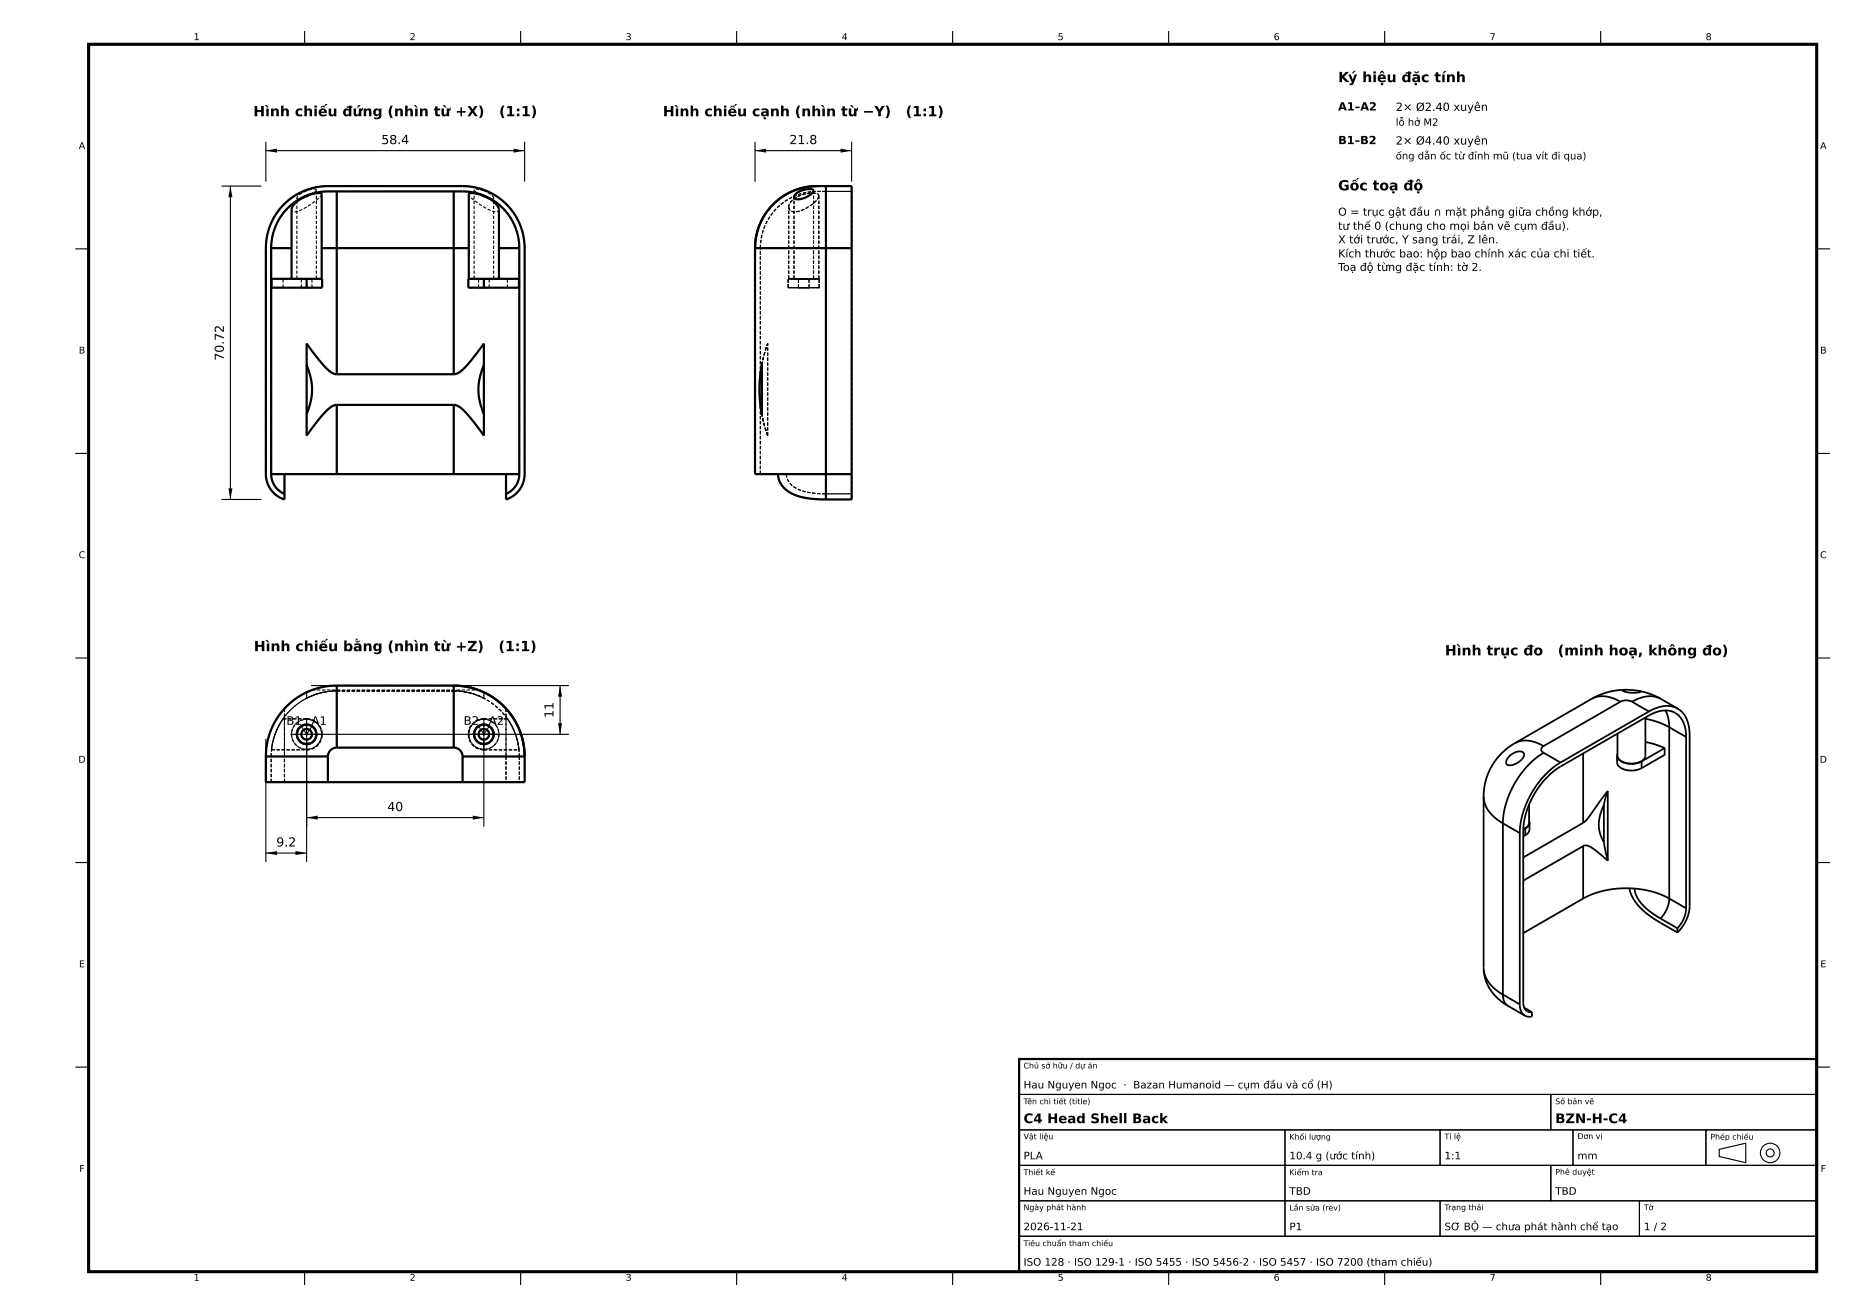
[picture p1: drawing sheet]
<svg xmlns="http://www.w3.org/2000/svg" width="420mm" height="297mm" viewBox="0 0 420 297" stroke-linecap="round" stroke-linejoin="round" font-family="sans-serif">
<path d="M60 34l2.5-.5v1zM115.9 33.5l2.5 .5-2.5 .5zM170.4 34l2.5-.5v1zM189.7 33.5l2.5 .5-2.5 .5zM52 42l.5 2.5h-.9zM51.6 110.2h.9l-.5 2.5zM126.4 154.7l.4 2.5h-.9zM125.9 163.2h.9l-.4 2.5zM60 192.5l2.5-.4v.9zM69.2 184.5l2.5-.4v.9zM66.7 192.1l2.5 .4-2.5 .5zM106.7 184.1l2.5 .4-2.5 .5z" fill="#000"/>
<path d="M20 10h390v277h-390z" fill="none" stroke="#000" stroke-width=".7" stroke-linecap="butt"/>
<g fill="none" stroke="#000" stroke-width=".5">
<path d="M61.2 56a12.8 12.8 0 0 1 12.8-12.8h30.4a12.8 12.8 0 0 1 12.8 12.8M61.2 56h4.6M61.2 56v51M72.6 56h3.4M76 43.2v12.8M76 56v28.5M76 56h26.4M102.4 43.2v12.8M102.4 56h3.4M102.4 56v28.5M112.6 56h4.6M117.2 56v51"/>
<path d="M170.4 56v51h5.2M170.4 56h16M179.5 43.8a3.9 3.9 0 0 1 4.1-.9v.2a4 4 0 0 1-4.2 1.7l-.2-.5zM186.4 42h-.9a14.1 14.1 0 0 0-15.1 14M186.4 42h5.8v14M186.4 42v14M186.4 56h5.8M186.4 56v51M192.2 56v51M65.8 62.9v-15.6a5.7 5.7 0 0 1 4.3-3.4l1.5-.3a.79 .79 0 0 1 1 .3v19M69.2 62.9h3.5v2h-3.5M69.2 62.9v2"/>
<path d="M69.2 62.9h-7.9v2h7.9M105.8 62.9v-19a1.28 1.28 0 0 1 1.6-.2 7.4 7.4 0 0 1 5.1 3.2l.1 16M109.2 62.9h-3.5v2h3.5M109.2 62.9h7.9v2h-7.9M109.2 62.9v2M69.2 82.4a13.1 13.1 0 0 1 0 11.1M76 84.5l-.5-.1a7.4 7.4 0 0 1-3.3-2.9l-3-4v20.8a29.9 29.9 0 0 1 5.4-6.4l.8-.4 .6-.1M76 84.5h26.4M76 91.4h26.4M76 91.4v15.6M102.4 84.5l.5-.1a7.4 7.4 0 0 0 3.3-2.9l3-4v20.8a29.9 29.9 0 0 0-5.4-6.4l-.8-.4-.6-.1M102.4 91.4v15.6"/>
<path d="M109.2 82.4a13.1 13.1 0 0 0 0 11.1M171.6 91.5h.1M171.6 84.3v.1M171.6 91.6h.1M171.6 84.2h.1M171.6 91.7l.1 .1M171.7 83.9v.1M171.7 92.4h.1M171.8 92.8v.1M171.9 93.4v.1M171.9 82.4a30 30 0 0 0 0 11.1M171.9 82.4v11.1"/>
<path d="M171.9 82.4h.1M61.2 107a4.8 4.8 0 0 0 3 4.4M61.2 107h3M64.2 107h11.8M64.2 111.4v1.3a6 6 0 0 1-4.2-5.7v-51a14 14 0 0 1 14-14h30.4a14 14 0 0 1 14 14v51a6 6 0 0 1-4.2 5.7v-1.3M64.2 107v4.4M76 107h26.4M102.4 107h11.8M114.2 107v4.4M114.2 107h3M117.2 107a4.8 4.8 0 0 1-3 4.4M175.6 107a5.3 5.3 0 0 0 4.1 4.8l3.3 .8 3.4 .1"/>
<path d="M175.6 107h10.8M186.4 107v5.7M186.4 107h5.8M192.2 107v5.7h-5.8M69.2 156.2h.1M76 154.7a16 16 0 0 0-16 16M76 154.7v14M76 154.7h26.4M102.4 154.7a16 16 0 0 1 16 16M102.4 154.7v14M60 170.7v5.8h14M60 170.7h14"/>
<path d="M74 176.5h30.4M74 170.7v5.8M76 168.7a2 2 0 0 0-2 2M76 168.7h26.4M102.4 168.7a2 2 0 0 1 2 2M104.4 170.7h14M104.4 170.7v5.8M109.3 167.9a2.2 2.2 0 0 0 1.8-3.2 2.2 2.2 0 0 0-3.7-.2 2.2 2.2 0 0 0 1.5 3.4h.3M118.4 170.7v5.8h-14M230 239h180v48h-180z"/>
<circle cx="69.2" cy="165.7" r="2.2"/>
<circle cx="69.2" cy="165.7" r="1.2"/>
<circle cx="109.2" cy="165.7" r="2.2"/>
<circle cx="109.2" cy="165.7" r="1.2"/>
</g>
<g fill="none" stroke="#000" stroke-width=".25">
<path d="M68.8 7v3M117.5 7v3M166.3 7v3M215 7v3M263.8 7v3M312.5 7v3M361.2 7v3M60 32v9M60 34h58.4M118.4 32v9M170.4 34h21.8M170.4 32v9"/>
<path d="M192.2 32v9M17 56.2h3M50 42h9M52 42v70.7M410 56.2h3M17 102.3h3M50 112.7h9M410 102.3h3M17 148.5h3M70.2 154.7h58.2M126.4 154.7v11M410 148.5h3"/>
<path d="M60 166.7v27.8M69.2 166.7v27.8M70.2 165.7h58.2M109.2 166.7v19.8M17 194.7h3M60 192.5h9.2M69.2 184.5h40M410 194.7h3M230 239h180v8h-180zM17 240.8h3M230 247h120v8h-120zM230 255h60v8h-60z"/>
<path d="M290 255h35v8h-35zM325 255h30v8h-30zM350 247h60v8h-60zM355 255h30v8h-30zM385 255h25v8h-25zM388 259.4l6-1.4v4.4l-6-1.4zM410 240.8h3M230 263h60v8h-60zM230 271h60v8h-60zM230 279h180v8h-180zM290 263h60v8h-60zM290 271h35v8h-35z"/>
<path d="M325 271h45v8h-45zM350 263h60v8h-60zM370 271h40v8h-40zM68.8 287v3M117.5 287v3M166.3 287v3M215 287v3M263.8 287v3M312.5 287v3M361.2 287v3"/>
<circle cx="399.5" cy="260.2" r="2.2"/>
<circle cx="399.5" cy="260.2" r=".9"/>
</g>
<g fill="none" stroke="#000" stroke-width=".25" stroke-dasharray=".7 .4" stroke-linecap="butt">
<path d="M60 56a14 14 0 0 1 14-14M61.2 56a12.8 12.8 0 0 1 12.8-12.8M67 44.7a.76 .76 0 0 0 1.1 .2l2-.9a2.07 2.07 0 0 0 1.3-1.2M69.2 43.1a2.96 2.96 0 0 0-2.2 1.6M71.4 42.8a1.25 1.25 0 0 0-1.4 0l-.8 .3M72.6 43.9a3.8 3.8 0 0 1-2 1.9 8.7 8.7 0 0 1-4.2 2l-.4-.1-.2-.4M74 42h2M74 43.2h2M76 42h26.4M76 43.2h26.4M102.4 42h2M102.4 43.2h2"/>
<path d="M107 42.8a6.1 6.1 0 0 0 4.3 2.1l.1-.2M109.2 43.1a2.97 2.97 0 0 0-2.2-.4v.1M111.4 44.7v-.1a3.3 3.3 0 0 0-2.2-1.5M112.6 47.3l-.2 .4-.4 .1a12.1 12.1 0 0 1-6.2-3.8v-.1M117.2 56a12.8 12.8 0 0 0-12.8-12.8M118.4 56a14 14 0 0 0-14-14M171.6 56a12.8 12.8 0 0 1 12.8-12.8M178 46.7a1.41 1.41 0 0 0 2 1 7.8 7.8 0 0 0 4.8-3.3v-.2M178 46.7a4.1 4.1 0 0 1 3.6-2.9l1.1-.2a1.68 1.68 0 0 1 2.1 .6M179.2 44.4a1.03 1.03 0 0 0 1.5 .5 3.6 3.6 0 0 0 2.9-1.8M183.6 43.1v-.2a3.9 3.9 0 0 0-4.4 1.4v.1M184.4 42h2"/>
<path d="M184.4 43.2h2M184.8 44.2a1.06 1.06 0 0 0-1.4-.6 5.7 5.7 0 0 0-5.3 2.8l-.1 .3M184.8 44.2a6.7 6.7 0 0 1-4.4 3.5l-1 .1-.7-.1a1.03 1.03 0 0 1-.7-1M186.4 42h5.8M186.4 43.2h5.8M186.4 43.2h-2M192.2 56v-14M192.2 56v51M192.2 56v-12.8M192.2 43.2h-5.8M63.9 64.9h-2.6M63.9 64.9v-2"/>
<path d="M63.9 62.9h-2.6M63.9 62.9h5.3M63.9 64.9h5.3M65.8 62.9h6.8M67 62.9h2.2M67 62.9v-18.2M68 64.9h1.2M68 62.9h1.2M68 64.9v-2M69.2 62.9h-3.4M69.2 64.9v-2M69.2 64.9h1.2"/>
<path d="M69.2 62.9h1.2M69.2 62.9h2.2M70.4 64.9h-2.4M70.4 62.9h-2.4M70.4 64.9v-2M71.4 62.9h-4.4M71.4 62.9v-20.1M72.6 62.9h-3.4M72.7 62.9h-3.5M72.7 64.9h-3.5M105.8 62.9h6.8M107 62.9h2.2"/>
<path d="M107 62.9v-20.1M108 64.9h1.2M108 62.9h1.2M108 64.9v-2M109.2 62.9h-3.4M109.2 62.9h5.3M109.2 62.9h-3.5M109.2 64.9h-3.5M109.2 64.9v-2M109.2 64.9h5.3M109.2 64.9h1.2M109.2 62.9h1.2"/>
<path d="M109.2 62.9h2.2M110.4 64.9h-2.4M110.4 62.9h-2.4M110.4 64.9v-2M111.4 62.9h-4.4M111.4 62.9v-18.2M112.6 62.9h-3.4M114.5 64.9v-2M117.1 62.9h-2.6M117.1 64.9h-2.6M177.9 64.9h7M177.9 64.9v-2"/>
<path d="M177.9 62.9h7M178 62.9h6.8M178 62.9v-16.2M179.2 62.9h4.4M179.2 62.9v-18.5M180.2 64.9h2.4M180.2 62.9h2.4M180.2 64.9v-2M182.6 64.9h-2.4M182.6 64.9v-2M182.6 62.9h-2.4M183.6 62.9h-4.4"/>
<path d="M183.6 62.9v-19.8M184.8 62.9h-6.8M184.8 62.9v-18.7M184.9 64.9v-2M184.9 62.9h-7M184.9 64.9h-7M69.2 82.4v-4.9M69.2 98.3v-4.8M69.2 93.5v-11.1M109.2 93.5v-11.1M109.2 98.3v-4.8M109.2 82.4v-4.9"/>
<path d="M171.6 84.5v-.1M171.6 84.5v-28.5M171.6 91.5v-.1M171.6 84.3v-.1M171.6 91.6v-.1M171.6 84.2l.1-.2M171.6 91.7v-.1M171.7 83.9l.2-1.5M171.7 92.4v-.6M171.8 92.8l-.1-.4M171.9 93.4l-.1-.5M171.9 93.5a30 30 0 0 1 0-11.1"/>
<path d="M171.9 82.4l1.4-4.9M173.3 98.3l-1.4-4.8M173.3 98.3v-20.8M60 107v-51M60 107a6 6 0 0 0 4.2 5.7M61.2 107v-51M61.2 107a4.8 4.8 0 0 0 3 4.4M64.2 107v5.7M64.2 107h11.8M76 107h26.4M102.4 107h11.8M114.2 107v5.7"/>
<path d="M117.2 107v-51M117.2 107a4.8 4.8 0 0 1-3 4.4M118.4 107v-51M118.4 107a6 6 0 0 1-4.2 5.7M170.4 107v-51M170.4 107h5.2M171.6 107v-15.6M171.6 107h5.9M175.6 107h1.9M175.6 107a5.3 5.3 0 0 0 4.1 4.8l3.3 .8 3.4 .1M177.5 107h-5.9M177.5 107a4.7 4.7 0 0 0 4.1 3.9l2 .4 2.8 .1"/>
<path d="M186.4 111.4h5.8M186.4 112.7h5.8M192.2 112.7v-5.7M192.2 111.4v1.3M192.2 111.4v-4.4M192.2 111.4h-5.8M64.2 159.9v10.8M64.2 159.9v1.9M64.2 159.9a16 16 0 0 1 11.8-5.2M69.2 156.2v1.4M69.2 156.2l1.2-.5M69.2 157.6v-1.4"/>
<path d="M69.2 157.6a14.8 14.8 0 0 1 6.8-1.7M70.4 155.7l-1.2 .5M70.4 155.7h37.6M76 154.7h26.4M76 155.9h26.4M76 155.9a14.8 14.8 0 0 0-6.8 1.7M102.4 154.7a16 16 0 0 1 11.8 5.2M102.4 155.9a14.8 14.8 0 0 1 6.8 1.7M102.4 155.9a14.8 14.8 0 0 1 14.8 14.8M102.4 155.9a14.8 14.8 0 0 1 11.8 5.9M108 155.7l1.2 .5M109.2 156.2l-1.2-.5"/>
<path d="M109.2 157.6v-1.4M109.2 156.2v1.4M109.2 157.6a14.8 14.8 0 0 0-6.8-1.7M114.2 159.9v1.9M114.2 159.9v10.8M114.2 159.9a16 16 0 0 1 4.2 10.8M60 176.5v-5.8M60 170.7a16 16 0 0 1 4.2-10.8M61.2 176.5h12.8M61.2 176.5v-5.8M61.2 170.7a14.8 14.8 0 0 1 3-8.9M61.2 170.7a14.8 14.8 0 0 1 14.8-14.8"/>
<path d="M61.3 169.2h7.9M63.9 162.2a14.8 14.8 0 0 0-2.6 7M63.9 162.2h5.3M64.2 161.8a14.8 14.8 0 0 1 11.8-5.9M64.2 176.5h-3M64.2 176.5h-4.2M64.2 176.5v-5.8M64.2 161.8v8.9M69.2 169.2a3.5 3.5 0 0 0 3.5-3.5 3.5 3.5 0 0 0-3.5-3.5M69.2 169.1a3.4 3.4 0 0 1-3-5 3.4 3.4 0 0 1 5.8-.3 3.4 3.4 0 0 1-2.4 5.3h-.4M69.2 169.1a3.4 3.4 0 0 0 3-5 3.4 3.4 0 0 0-5.8-.3 3.4 3.4 0 0 0 2.5 5.3h.3M69.2 166.9a1.2 1.2 0 0 0 1.1-1.7 1.2 1.2 0 0 0-2.1-.2 1.2 1.2 0 0 0 .8 1.9h.2"/>
<path d="M74 176.5h30.4M109.2 169.1a3.4 3.4 0 0 0 3-5 3.4 3.4 0 0 0-5.8-.3 3.4 3.4 0 0 0 2.5 5.3h.3M109.2 169.1a3.4 3.4 0 0 1-3-5 3.4 3.4 0 0 1 5.8-.3 3.4 3.4 0 0 1-2.4 5.3h-.4M109.2 169.2h7.9M109.2 162.2h5.3M109.2 162.2a3.5 3.5 0 0 0-3.5 3.5 3.5 3.5 0 0 0 3.5 3.5M109.2 166.9a1.2 1.2 0 0 0 1.1-1.7 1.2 1.2 0 0 0-2.1-.2 1.2 1.2 0 0 0 .8 1.9h.2M109.2 167.9h.1M114.2 176.5h4.2M114.2 176.5h3M114.2 170.7v5.8M114.2 161.8v8.9"/>
<path d="M114.2 161.8a14.8 14.8 0 0 1 3 8.9M117.1 169.2a14.8 14.8 0 0 0-2.6-7M117.2 176.5h-12.8M117.2 170.7v5.8M118.4 170.7v5.8"/>
</g>
<path d="M65.5 165.7h7.4M66.5 165.7h5.4M69.2 168.4v-5.4M69.2 169.4v-7.4M105.5 165.7h7.4M106.5 165.7h5.4M109.2 168.4v-5.4M109.2 169.4v-7.4" fill="none" stroke="#000" stroke-width=".25" stroke-dasharray="2 .4 .3 .4" stroke-linecap="butt"/>
<path d="M68.1 164l1.1 1.7 1.1-1.7M108.1 164l1.1 1.7 1.1-1.7" fill="none" stroke="#000" stroke-width=".23"/>
<g fill="none" stroke="#000" stroke-width=".4">
<path d="M359.2 157.7a6.5 6.5 0 0 1 6.5 .7M359.2 157.7l-17.3 10M365.7 158.4a2.9 2.9 0 0 1 2.6 0M365.7 158.4l-17.3 10M366.9 155.7l-.7 .1a5.2 5.2 0 0 0 4 .3l-.6-.2M366.9 155.7l2.7 .2M366.9 155.7a15.6 15.6 0 0 0-7.7 2M368.3 158.4l3.8 2.2M369.6 155.9a15.4 15.4 0 0 1 5.2 1.8M374.8 157.7a6.5 6.5 0 0 0-6.5 .7M374.8 157.7l3.8 2.2M378.6 159.9a6.5 6.5 0 0 1 2.7 6v38.6a8.8 8.8 0 0 1-2.7 6"/>
<path d="M378.6 159.9a6.5 6.5 0 0 0-6.5 .7M334.8 179.7v38.7a9.9 9.9 0 0 0 5.5 8.6M334.8 179.7a7.4 7.4 0 0 0 4.4 6.1M340.7 170.7a2.7 2.7 0 0 1 3.1-.9 1.51 1.51 0 0 1-.9 2.1l-.3 .1a2.36 2.36 0 0 1-2.5 .5l-.2-.7zM341.9 167.7a13.9 13.9 0 0 0-7.1 12M341.9 167.7a6.5 6.5 0 0 1 6.5 .7M348.4 169.9a20.3 20.3 0 0 0-9.2 15.9M348.4 168.4a.8 .8 0 0 0-.6 .7 .8 .8 0 0 0 .6 .8M348.4 169.9l3.8 2.2M352.2 172.1a20.3 20.3 0 0 0-9.2 15.9M357.3 170v15.7M362.8 178.5l-.8 3.2"/>
<path d="M362.8 178.5l-2 2.8a16.4 16.4 0 0 1-3.5 4.4M362.8 178.5v15.7M364.9 170.5a2.95 2.95 0 0 0 3.5 1.9l1.1-.2 1-.4M364.9 170.5v1.5a2.95 2.95 0 0 0 3.5 1.9l1.1-.2 1-.3M365 170.1l-.1 .4M370.5 171.8v1.6M371.4 161.9v8.6a2.81 2.81 0 0 1-3.1 1.8 2.86 2.86 0 0 1-3.3-1.8v-4.9M371.4 167.5l2.2 .5 2.1 .8M371.4 162.2a17.4 17.4 0 0 1 5.3 1.9M372.1 160.6l-19.9 11.5M375.7 168.8l-5.2 3M375.7 168.8v1.6l-5.2 3"/>
<path d="M375.9 160.3a7.7 7.7 0 0 1 .8 3.8M376.7 164.1l3.8 2.2M376.7 164.1v38.7M380.5 166.3a5.5 5.5 0 0 0-3.4-5.8 6.5 6.5 0 0 0-5 1l-19.9 11.5a18.6 18.6 0 0 0-8.4 14.6v38.6a1.84 1.84 0 0 0 1.9 2.2M380.5 166.3v38.7M339.2 185.8l3.8 2.2M339.2 185.8v38.7M343 188v38.7M344.2 187l-.4 .3M344.2 187v1.5M344.2 188.5l-.4 .3M345.1 185.2l.1 .5"/>
<path d="M345.1 181.6v4.1a1.81 1.81 0 0 1-1.3 1.5M345.2 185.7a1.62 1.62 0 0 1-1 1.3M345.2 185.7v1.5a1.62 1.62 0 0 1-1 1.3M357.3 190.9l.4-.1a3.5 3.5 0 0 1 2.4 1.1l2.7 2.3M357.3 185.7l-13.5 7.8M357.3 190.9l-13.5 7.9M357.3 190.9v11.9M362 181.7a8.2 8.2 0 0 0 0 8.4M362 190.1l.8 4.1M362 181.7v8.4M334.8 218.8a7.7 7.7 0 0 0 4.4 5.7M357.3 202.8l-13.5 7.8"/>
<path d="M367.7 200.5a11 11 0 0 0 5.5 6.8l5.4 3.2M368.9 200.5a7.9 7.9 0 0 0 4 5.6l1.9 1.2M368.9 200.5a20.7 20.7 0 0 0-11.6 2.3M368.9 200.5a18.9 18.9 0 0 1 7.8 2.3M374.8 207.3l3.8 2.2M376.7 202.8a7 7 0 0 1-1.9 4.5M376.7 202.8l3.8 2.2M378.6 209.5v1M380.5 205a7 7 0 0 1-1.9 4.5M339.2 224.5a2.78 2.78 0 0 0 1.1 2.5M339.2 224.5l3.8 2.2M340.3 227l3.8 2.2"/>
<path d="M343 226.7a2.79 2.79 0 0 0 1.1 2.5M344 227.4l1.7 1M345.7 228.4v1l-.8 .1-.8-.3"/>
</g>
<g font-size="3.2">
<text x="302" y="18.5">Ký hiệu đặc tính</text>
<text x="57.2" y="26.2">Hình chiếu đứng (nhìn từ +X)</text>
<text x="112.6" y="26.2">(1:1)</text>
<text x="149.6" y="26.2">Hình chiếu cạnh (nhìn từ −Y)</text>
<text x="204.4" y="26.2">(1:1)</text>
<text x="302" y="43">Gốc toạ độ</text>
<text x="57.3" y="147">Hình chiếu bằng (nhìn từ +Z)</text>
<text x="112.5" y="147">(1:1)</text>
<text x="326.1" y="147.9">Hình trục đo</text>
<text x="351.6" y="147.9">(minh hoạ, không đo)</text>
</g>
<g font-size="3">
<text x="231" y="253.5">C4 Head Shell Back</text>
<text x="351" y="253.5">BZN-H-C4</text>
</g>
<g font-size="2.8">
<text x="86.1" y="32.5">58.4</text>
<text x="178.2" y="32.5">21.8</text>
<text x="50.5" y="81.4" transform="rotate(-90 50.5 81.4)">70.72</text>
<text x="124.9" y="162" transform="rotate(-90 124.9 162)">11</text>
<text x="87.4" y="183">40</text>
<text x="62.4" y="191">9.2</text>
</g>
<g font-size="2.6">
<text x="64.6" y="163.6">B1</text>
<text x="70.3" y="163.6">A1</text>
<text x="104.6" y="163.6">B2</text>
<text x="110.3" y="163.6">A2</text>
</g>
<g font-size="2.5">
<text x="302" y="24.9">A1–A2</text>
<text x="315" y="25">2× Ø2.40 xuyên</text>
<text x="302" y="32.5">B1–B2</text>
<text x="315" y="32.6">2× Ø4.40 xuyên</text>
<text x="302" y="48.7">O = trục gật đầu ∩ mặt phẳng giữa chồng khớp,</text>
<text x="302" y="51.9">tư thế 0 (chung cho mọi bản vẽ cụm đầu).</text>
<text x="302" y="54.9">X tới trước, Y sang trái, Z lên.</text>
<text x="302" y="58.1">Kích thước bao: hộp bao chính xác của chi tiết.</text>
<text x="302" y="61.2">Toạ độ từng đặc tính: tờ 2.</text>
</g>
<g font-size="2.3">
<text x="315" y="28.4">lỗ hở M2</text>
<text x="315" y="36">ống dẫn ốc từ đỉnh mũ (tua vít đi qua)</text>
<text x="231" y="245.6">Hau Nguyen Ngoc · Bazan Humanoid — cụm đầu và cổ (H)</text>
<text x="231" y="261.6">PLA</text>
<text x="291" y="261.6">10.4 g (ước tính)</text>
<text x="326" y="261.6">1:1</text>
<text x="356" y="261.6">mm</text>
<text x="231" y="269.6">Hau Nguyen Ngoc</text>
<text x="291" y="269.6">TBD</text>
<text x="351" y="269.6">TBD</text>
<text x="231" y="277.6">2026-11-21</text>
<text x="291" y="277.6">P1</text>
<text x="326" y="277.6">SƠ BỘ — chưa phát hành chế tạo</text>
<text x="371" y="277.6">1 / 2</text>
<text x="231" y="285.6">ISO 128 · ISO 129-1 · ISO 5455 · ISO 5456-2 · ISO 5457 · ISO 7200 (tham chiếu)</text>
</g>
<g font-size="2.1">
<text x="43.7" y="9">1</text>
<text x="92.5" y="9">2</text>
<text x="141.2" y="9">3</text>
<text x="190" y="9">4</text>
<text x="238.7" y="9">5</text>
<text x="287.5" y="9">6</text>
<text x="336.2" y="9">7</text>
<text x="385" y="9">8</text>
<text x="17.8" y="33.6">A</text>
<text x="410.8" y="33.6">A</text>
<text x="17.8" y="79.8">B</text>
<text x="410.8" y="79.8">B</text>
<text x="17.8" y="126">C</text>
<text x="410.8" y="126">C</text>
<text x="17.7" y="172.1">D</text>
<text x="410.7" y="172.1">D</text>
<text x="17.8" y="218.3">E</text>
<text x="410.8" y="218.3">E</text>
<text x="17.9" y="264.5">F</text>
<text x="410.9" y="264.5">F</text>
<text x="43.7" y="289">1</text>
<text x="92.5" y="289">2</text>
<text x="141.2" y="289">3</text>
<text x="190" y="289">4</text>
<text x="238.7" y="289">5</text>
<text x="287.5" y="289">6</text>
<text x="336.2" y="289">7</text>
<text x="385" y="289">8</text>
</g>
<g font-size="1.8">
<text x="231" y="241.1">Chủ sở hữu / dự án</text>
<text x="231" y="249.2">Tên chi tiết (title)</text>
<text x="351" y="249.2">Số bản vẽ</text>
<text x="231" y="257.1">Vật liệu</text>
<text x="291" y="257.2">Khối lượng</text>
<text x="326" y="257.1">Tỉ lệ</text>
<text x="356" y="257">Đơn vị</text>
<text x="386" y="257.2">Phép chiếu</text>
<text x="231" y="265.2">Thiết kế</text>
<text x="291" y="265.2">Kiểm tra</text>
<text x="351" y="265.1">Phê duyệt</text>
<text x="231" y="273.1">Ngày phát hành</text>
<text x="291" y="273.2">Lần sửa (rev)</text>
<text x="326" y="273.1">Trạng thái</text>
<text x="371" y="273.1">Tờ</text>
<text x="231" y="281.2">Tiêu chuẩn tham chiếu</text>
</g>
</svg>
